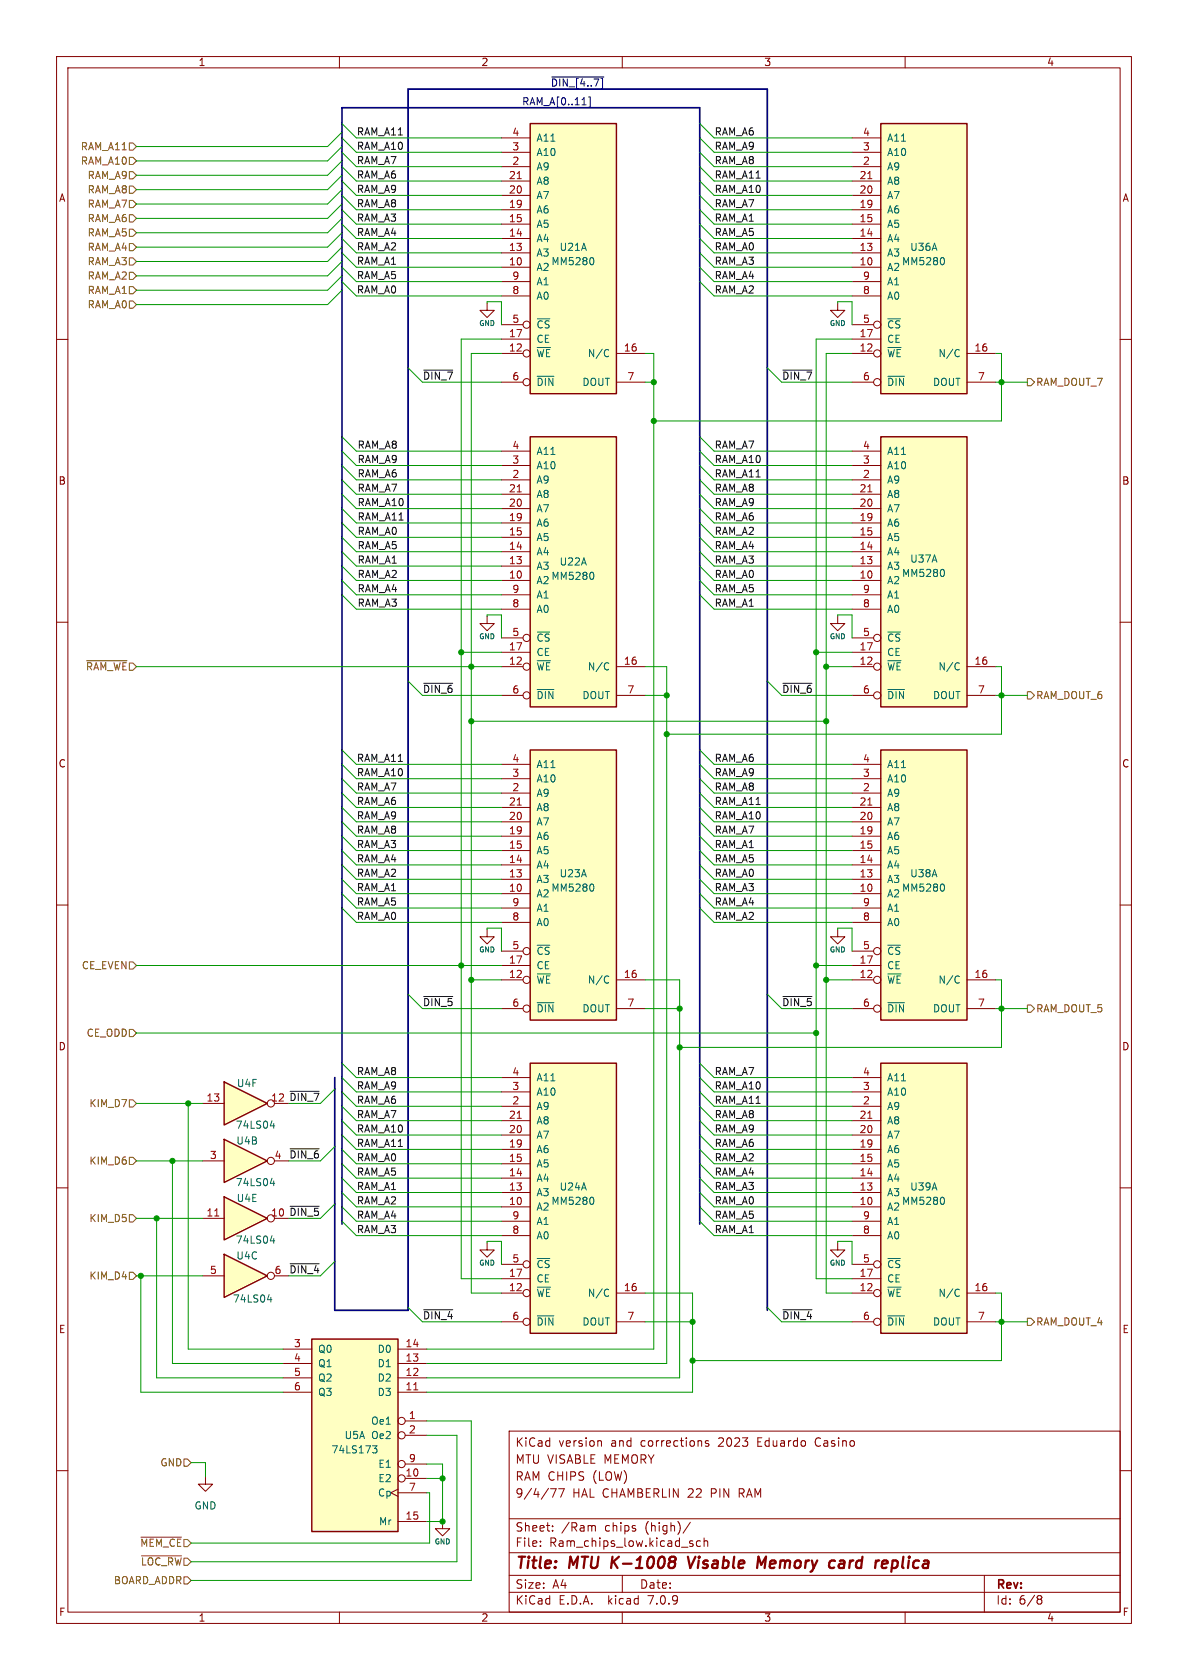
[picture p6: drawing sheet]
<svg xmlns="http://www.w3.org/2000/svg" width="210mm" height="297mm" viewBox="0 0 210 297" stroke-linecap="round" stroke-linejoin="round" font-family="sans-serif">
<g fill="none" stroke="#840000" stroke-width=".18">
<path d="M10 10h190v277h-190zM12 12h186v273h-186zM60 10v2M110 10v2M160 10v2M88.6 39.6h5.1M88.6 37.1h5.1M88.6 29.5h5.1M88.6 34.5h5.1M88.6 32h5.1M88.6 26.9h5.1M88.6 24.4h5.1"/>
<path d="M150.6 39.6h5.1M150.6 37.1h5.1M150.6 29.5h5.1M150.6 34.5h5.1M150.6 32h5.1M150.6 26.9h5.1M150.6 24.4h5.1M10 60h2M86.1 53.6v1.3h1.3l-1.3 1.2-1.3-1.2h1.3M88.6 47.2h5.1M88.6 44.7h5.1M88.6 42.2h5.1"/>
<path d="M88.6 59.9h5.1M88.6 57.4h3.9M88.6 52.3h5.1M88.6 49.8h5.1M148.1 53.6v1.3h1.3l-1.3 1.2-1.3-1.2h1.3M150.6 47.2h5.1M150.6 44.7h5.1M150.6 42.2h5.1M150.6 59.9h5.1M150.6 57.4h3.8M150.6 52.3h5.1M150.6 49.8h5.1"/>
<path d="M198 60h2M88.6 79.8h5.1M88.6 62.5h3.9M88.6 67.6h3.9M109 62.5h5M109 67.6h5M150.6 79.8h5.1M150.6 62.5h3.8M150.6 67.6h3.8M170.9 62.5h5.1M170.9 67.6h5.1M88.6 97.5h5.1"/>
<path d="M88.6 95h5.1M88.6 92.5h5.1M88.6 84.8h5.1M88.6 89.9h5.1M88.6 87.4h5.1M88.6 82.3h5.1M150.6 97.5h5.1M150.6 95h5.1M150.6 92.5h5.1M150.6 84.8h5.1M150.6 89.9h5.1M150.6 87.4h5.1"/>
<path d="M150.6 82.3h5.1M10 110h2M88.6 102.6h5.1M88.6 117.9h3.9M88.6 100.1h5.1M88.6 115.3h5.1M88.6 112.8h3.9M88.6 107.7h5.1M88.6 105.2h5.1M109 117.9h5M150.6 102.6h5.1M150.6 117.9h3.8"/>
<path d="M150.6 100.1h5.1M150.6 115.3h5.1M150.6 112.8h3.8M150.6 107.7h5.1M150.6 105.2h5.1M170.9 117.9h5.1M198 110h2M88.6 137.7h5.1M88.6 135.1h5.1M88.6 122.9h3.9M109 122.9h5M150.6 137.7h5.1"/>
<path d="M150.6 135.1h5.1M150.6 122.9h3.8M170.9 122.9h5.1M10 160h2M88.6 158h5.1M88.6 155.4h5.1M88.6 152.9h5.1M88.6 150.4h5.1M88.6 147.8h5.1M88.6 140.2h5.1M88.6 145.3h5.1M88.6 142.7h5.1"/>
<path d="M150.6 158h5.1M150.6 155.4h5.1M150.6 152.9h5.1M150.6 150.4h5.1M150.6 147.8h5.1M150.6 140.2h5.1M150.6 145.3h5.1M150.6 142.7h5.1M198 160h2M88.6 173.2h3.9M88.6 170.7h5.1M88.6 168.1h3.9"/>
<path d="M88.6 178.3h3.9M88.6 163.1h5.1M88.6 160.5h5.1M109 173.2h5M109 178.3h5M150.6 173.2h3.8M150.6 170.7h5.1M150.6 168.1h3.8M150.6 178.3h3.8M150.6 163.1h5.1M150.6 160.5h5.1M170.9 173.2h5.1"/>
<path d="M170.9 178.3h5.1M10 210h2M198 210h2M10 260h2M90 253h108v32h-108zM105.9 254.7l.4 .1v.1v.8M125.2 254.8l-.3-.1-.2 .2 .1 .2 .4 .2v.3h-.5M198 260h2M90 278.5h108M90 274.5h108M90 268.5h108M95.5 273.2v.2"/>
<path d="M95.5 272.5v.1M97.3 263.2h1l-.6 1.5M97.7 270.5v.2M97.7 269.8v.1M98.8 263.2h1l-.7 1.5M104.8 269.7l.4 .1v.1v.8M110 278.5v3M122 269.1l-1.2 1.9M122.1 272.9l.4 .1v.2l-.2 .2h-.3M122.1 272.4l.4 .1M123.8 272.5l-.4-.1-.3 .3v.4l.2 .2h.5M124.5 272.5l.2-.1 .3 .1 .1 .9"/>
<path d="M124.5 271.9v1.5M174 278.5v6.5M60 285v2M90 281.5h108M110 285v2M160 285v2M183.6 282.1h.3l.3 .3-.3 .3M183.6 282.7h.3M183.9 282.7l.2 .2 .1 .4-.3 .3h-.3"/>
<circle cx="93.1" cy="57.4" r=".63"/>
<circle cx="155.1" cy="57.4" r=".63"/>
<circle cx="93.1" cy="67.6" r=".63"/>
<circle cx="93.1" cy="62.5" r=".63"/>
<circle cx="155.1" cy="62.5" r=".63"/>
<circle cx="155.1" cy="67.6" r=".63"/>
<circle cx="93.1" cy="117.9" r=".63"/>
<circle cx="93.1" cy="112.8" r=".63"/>
<circle cx="155.1" cy="112.8" r=".63"/>
<circle cx="155.1" cy="117.9" r=".63"/>
<circle cx="93.1" cy="122.9" r=".63"/>
<circle cx="155.1" cy="122.9" r=".63"/>
<circle cx="93.1" cy="168.1" r=".63"/>
<circle cx="93.1" cy="173.2" r=".63"/>
<circle cx="93.1" cy="178.3" r=".63"/>
<circle cx="155.1" cy="168.1" r=".63"/>
<circle cx="155.1" cy="178.3" r=".63"/>
<circle cx="155.1" cy="173.2" r=".63"/>
</g>
<path d="M108.3 275.2l-.3 2M109.4 275.2l-1.3 1.1M119.1 275.2l.3 .2a.44 .44 0 0 1-.4 .7l.3 .2a.67 .67 0 0 1-.2 .8M121.6 275.2l.4 2 .9-2M134.1 275.2l.5 1.4 .8-1.4-.2 2M148.5 276l.2-.1 .5 .1M149.3 276.3l-.7 .1a.4 .4 0 0 0-.3 .4 .4 .4 0 0 0 .2 .4l.7-.1M157.7 277.1l.5 .1M157.8 275.9l-.2 2M158 275.9l-.2 .1" fill="none" stroke="#840000" stroke-width=".4"/>
<g fill="#ffffc2" stroke="#ffffc2" stroke-width=".18">
<path d="M93.7 132.6h15.3v47.7h-15.3z"/>
<path d="M93.7 77.2h15.3v47.8h-15.3z"/>
<path d="M155.7 21.8h15.2v47.8h-15.2z"/>
<path d="M155.7 77.2h15.2v47.8h-15.2z"/>
<path d="M155.7 132.6h15.2v47.7h-15.2z"/>
<path d="M93.7 21.8h15.3v47.8h-15.3z"/>
</g>
<path d="M93.7 21.8h15.3v47.8h-15.3zM155.7 21.8h15.2v47.8h-15.2zM93.7 77.2h15.3v47.8h-15.3zM155.7 77.2h15.2v47.8h-15.2zM93.7 132.6h15.3v47.7h-15.3zM155.7 132.6h15.2v47.7h-15.2z" fill="none" stroke="#840000" stroke-width=".25"/>
<g fill="none" stroke="#006464" stroke-width=".18">
<path d="M104.8 45.6l.2 .4-.2 .7M166.8 45.6l.2 .4-.2 .7M95 66.5h2.9M107.4 61.8l.2 .1M107.6 62.9l-.2 .2M156.9 66.5h3M169.3 61.8l.3 .1M169.6 62.9l-.3 .2M104.8 101.2l.2 .4-.2 .8M107.4 117.2l.2 .1M107.6 118.3l-.2 .1M166.8 100.7l.2 .4-.2 .8"/>
<path d="M169.3 117.2l.3 .1M169.6 118.3l-.3 .1M95 121.9h2.9M156.9 121.9h3M104.8 156.3l.2 .5-.2 .7M166.8 156.3l.2 .5-.2 .7M95 177.3h2.9M107.4 172.5l.2 .2M107.6 173.7l-.2 .1M156.9 177.3h3M169.3 172.5l.3 .2M169.6 173.7l-.3 .1"/>
</g>
<path d="M91.4 31.6h.8M153.4 31.6h.7M91.4 87h.8M153.4 87h.7M91.4 142.3h.8M153.4 142.3h.7" fill="none" stroke="#a90000" stroke-width=".18"/>
<path d="M39.6 221.7l7.6 3.9-7.6 3.8z" fill="#ffffc2"/>
<path d="M39.6 221.7l7.6 3.9-7.6 3.8z" fill="none" stroke="#840000" stroke-width=".25"/>
<g fill="none" stroke="#840000" stroke-width=".18">
<path d="M86.1 109v1.2h1.3l-1.3 1.3-1.3-1.3h1.3M86.1 164.3v1.3h1.3l-1.3 1.3-1.3-1.3h1.3M35.8 225.6h3.8M48.5 225.6h2.6"/>
<circle cx="47.9" cy="225.6" r=".63"/>
</g>
<path d="M47.3 229.8h.8M47.9 229.3v.9" fill="none" stroke="#006464" stroke-width=".18"/>
<path d="M39.6 211.6l7.6 3.8-7.6 3.8z" fill="#ffffc2"/>
<path d="M39.6 211.6l7.6 3.8-7.6 3.8z" fill="none" stroke="#840000" stroke-width=".25"/>
<g fill="none" stroke="#840000" stroke-width=".18">
<path d="M35.8 215.4h3.8M48.5 215.4h2.6"/>
<circle cx="47.9" cy="215.4" r=".63"/>
</g>
<path d="M38 215h.7" fill="none" stroke="#a90000" stroke-width=".18"/>
<path d="M47.8 219.4h.8M48.4 218.9v.9" fill="none" stroke="#006464" stroke-width=".18"/>
<path d="M39.6 191.3l7.6 3.8-7.6 3.8z" fill="#ffffc2"/>
<path d="M39.6 191.3l7.6 3.8-7.6 3.8zM93.7 188h15.3v47.7h-15.3zM155.7 188h15.2v47.7h-15.2zM55.1 236.7h15.3v34.1h-15.3z" fill="none" stroke="#840000" stroke-width=".25"/>
<g fill="none" stroke="#840000" stroke-width=".18">
<path d="M148.1 109v1.2h1.3l-1.3 1.3-1.3-1.3h1.3M148.1 164.3v1.3h1.3l-1.3 1.3-1.3-1.3h1.3M35.8 195.1h3.8M48.5 195.1h2.6M88.6 195.6h5.1M88.6 198.1h5.1M88.6 193h5.1M88.6 190.5h5.1M150.6 195.6h5.1M150.6 198.1h5.1M150.6 193h5.1M150.6 190.5h5.1"/>
<path d="M86.1 219.7v1.3h1.3l-1.3 1.2-1.3-1.2h1.3M88.6 213.4h5.1M88.6 210.8h5.1M88.6 208.3h5.1M88.6 205.7h5.1M88.6 203.2h5.1M88.6 200.7h5.1M88.6 218.4h5.1M88.6 215.9h5.1M148.1 219.7v1.3h1.3l-1.3 1.2-1.3-1.2h1.3M150.6 213.4h5.1M150.6 210.8h5.1"/>
<path d="M150.6 208.3h5.1M150.6 205.7h5.1M150.6 203.2h5.1M150.6 200.7h5.1M150.6 218.4h5.1M150.6 215.9h5.1M50 238.5h5.1M70.4 238.5h5M88.6 228.6h3.9M88.6 226.1h5.1M88.6 223.5h3.9M88.6 233.7h3.9"/>
<path d="M109 228.6h5M109 233.7h5M150.6 228.6h3.8M150.6 226.1h5.1M150.6 223.5h3.8M150.6 233.7h3.8M170.9 228.6h5.1M170.9 233.7h5.1M50 246.1h5.1M50 243.6h5.1M50 241h5.1M70.4 246.1h5"/>
<path d="M70.4 243.6h5M70.4 241h5M71.6 251.2h3.8M71.6 253.7h3.8M71.6 258.8h3.8M36.3 261.1v1.3h-1.2l1.2 1.3 1.3-1.3h-1.3M70.4 263.3l-1.3 .6 1.3 .6M70.4 269h5M70.4 263.9h5M71.6 261.4h3.8M78.2 269v1.3h1.3l-1.3 1.2-1.2-1.2h1.2"/>
<circle cx="47.9" cy="195.1" r=".63"/>
<circle cx="93.1" cy="223.5" r=".63"/>
<circle cx="93.1" cy="228.6" r=".63"/>
<circle cx="93.1" cy="233.7" r=".63"/>
<circle cx="155.1" cy="228.6" r=".63"/>
<circle cx="155.1" cy="223.5" r=".63"/>
<circle cx="155.1" cy="233.7" r=".63"/>
<circle cx="71" cy="258.8" r=".63"/>
<circle cx="71" cy="253.7" r=".63"/>
<circle cx="71" cy="251.2" r=".63"/>
<circle cx="71" cy="261.4" r=".63"/>
</g>
<path d="M47.8 199h.8M48.4 198.6v.9M104.8 211.7l.2 .4-.2 .8M166.8 211.7l.2 .4-.2 .8M95 232.6h2.9M107.4 227.9l.2 .1M107.6 229.1l-.2 .1M156.9 232.6h3M169.3 227.9l.3 .1M169.6 229.1l-.3 .1M65.9 255.6h.7l-.4 .5 .4 .1v.4l-.2 .3h-.4" fill="none" stroke="#006464" stroke-width=".18"/>
<g fill="#ffffc2" stroke="#ffffc2" stroke-width=".18">
<path d="M55.1 236.7h15.3v34.1h-15.3z"/>
<path d="M155.7 188h15.2v47.7h-15.2z"/>
<path d="M93.7 188h15.3v47.7h-15.3z"/>
</g>
<path d="M91.4 197.7h.8M153.4 197.7h.7M73.1 245.7h.8" fill="none" stroke="#a90000" stroke-width=".18"/>
<path d="M39.6 201.4l7.6 3.8-7.6 3.8z" fill="#ffffc2"/>
<path d="M39.6 201.4l7.6 3.8-7.6 3.8z" fill="none" stroke="#840000" stroke-width=".25"/>
<g fill="none" stroke="#840000" stroke-width=".18">
<path d="M35.8 205.2h3.8M48.5 205.2h2.6"/>
<circle cx="47.9" cy="205.2" r=".63"/>
</g>
<path d="M47.8 209.2h.8M48.4 208.8v.8" fill="none" stroke="#006464" stroke-width=".18"/>
<g fill="none" stroke="#725600" stroke-width=".18">
<path d="M22.9 32.9h.6l.6 .6-.6 .7h-.6zM22.9 35.4h.6l.6 .7-.6 .6h-.6zM22.9 27.8h.6l.6 .6-.6 .7h-.6zM22.9 30.4h.6l.6 .6-.6 .6h-.6zM22.9 25.3h.6l.6 .6-.6 .6h-.6zM22.9 38h.6l.6 .6-.6 .6h-.6zM22.9 43.1h.6l.6 .6-.6 .6h-.6zM22.9 40.5h.6l.6 .6-.6 .7h-.6zM22.9 48.1h.6l.6 .7-.6 .6h-.6zM22.9 53.2h.6l.6 .6-.6 .7h-.6zM22.9 50.7h.6l.6 .6-.6 .6h-.6zM22.9 45.6h.6l.6 .6-.6 .7h-.6z"/>
<path d="M181.6 66.9h.6l.7 .7-.7 .6h-.6zM15.3 116.8h7.1M181.6 122.3h.6l.7 .6-.7 .7h-.6zM22.9 170.1h.6l.6 .6-.6 .6h-.6zM181.6 177.7h.6l.7 .6-.7 .6h-.6zM22.9 194.4h.6l.6 .7-.6 .6h-.6zM22.9 182h.6l.6 .6-.6 .7h-.6zM22.9 204.6h.6l.6 .6-.6 .7h-.6zM22.9 214.8h.6l.6 .6-.6 .6h-.6zM22.9 224.9h.6l.6 .7-.6 .6h-.6zM181.6 233h.6l.7 .7-.7 .6h-.6zM32.5 257.9h.6l.7 .7-.7 .6h-.6z"/>
<path d="M24.9 271.8h7.2M25 275.1h7.1M32.5 278.8h.6l.7 .6-.7 .6h-.6z"/>
</g>
<path d="M74.9 65.4h5.1M138.4 65.4h5.1M74.9 120.8h5.1M138.4 120.8h5.1M74.9 176.2h5.1M138.4 176.2h5.1M51.3 192.9h5.1M51.3 213.3h5.1M51.3 203.1h5.1M51.3 223.4h5.1M74.9 231.5h5.1M138.4 231.5h5.1" fill="none" stroke="#0f0f0f" stroke-width=".18"/>
<path d="M97.5 13.6h9.3M104 17.1h.3v1.9h-.3" fill="none" stroke="#000084" stroke-width=".18"/>
<path d="M59.2 190.5v41.1h12.9v-215.9h63.5v215.9M60.5 216.4v-197.3h63.2v197.3" fill="none" stroke="#000084" stroke-width=".3"/>
<g fill="none" stroke="#009600" stroke-width=".18">
<path d="M60.5 31l-2.6 2.5h-33.8M60.5 33.5l-2.6 2.6h-33.8M60.5 36.1l-2.6 2.5h-33.8M60.5 38.6l-2.6 2.5h-33.8M60.5 28.4l-2.6 2.6h-33.8M60.5 25.9l-2.6 2.5h-33.8M60.5 23.4l-2.6 2.5h-33.8M60.5 34.5l2.5 2.6h25.6M60.5 39.6l2.5 2.6h25.6M60.5 37.1l2.5 2.5h25.6M60.5 21.8l2.5 2.6h25.6M60.5 29.5l2.5 2.5h25.6"/>
<path d="M60.5 26.9l2.5 2.6h25.6M60.5 24.4l2.5 2.5h25.6M60.5 32l2.5 2.5h25.6M123.7 34.5l2.5 2.6h24.4M123.7 39.6l2.5 2.6h24.4M123.7 37.1l2.5 2.5h24.4M123.7 21.8l2.5 2.6h24.4M123.7 29.5l2.5 2.5h24.4M123.7 26.9l2.5 2.6h24.4M123.7 24.4l2.5 2.5h24.4M123.7 32l2.5 2.5h24.4M60.5 42.2l2.5 2.5h25.6"/>
<path d="M60.5 44.7l2.5 2.5h25.6M60.5 49.8l2.5 2.5h25.6M60.5 47.2l2.5 2.6h25.6M60.5 43.7l-2.6 2.5h-33.8M60.5 51.3l-2.6 2.5h-33.8M60.5 48.8l-2.6 2.5h-33.8M60.5 46.2l-2.6 2.6h-33.8M60.5 41.1l-2.6 2.6h-33.8M86.1 53.6v-.3h2.5v4.1M88.6 59.9h-7.1v166.2h7.1M123.7 42.2l2.5 2.5h24.4M123.7 44.7l2.5 2.5h24.4"/>
<path d="M123.7 49.8l2.5 2.5h24.4M123.7 47.2l2.5 2.6h24.4M148.1 53.6v-.3h2.5v4.1M150.6 59.9h-6.3v166.2h6.3M60.5 79.8l2.5 2.5h25.6M60.5 77.2l2.5 2.6h25.6M72.1 65l2.6 2.6h13.9M88.6 62.5h-5.3v166.1h5.3M114 67.6h1.6M114 62.5h1.6v176h-40.2M123.7 79.8l2.5 2.5h24.4M123.7 77.2l2.5 2.6h24.4"/>
<path d="M135.6 65l2.6 2.6h12.4M150.6 62.5h-4.6v166.1h4.6M176 67.6h5.6M176 62.5h1v11.9h-61.4M60.5 87.4l2.5 2.5h25.6M60.5 84.8l2.5 2.6h25.6M60.5 92.5l2.5 2.5h25.6M60.5 89.9l2.5 2.6h25.6M60.5 82.3l2.5 2.5h25.6M60.5 95l2.5 2.5h25.6M60.5 97.5l2.5 2.6h25.6M123.7 87.4l2.5 2.5h24.4"/>
<path d="M123.7 84.8l2.5 2.6h24.4M123.7 92.5l2.5 2.5h24.4M123.7 89.9l2.5 2.6h24.4M123.7 82.3l2.5 2.5h24.4M123.7 95l2.5 2.5h24.4M123.7 97.5l2.5 2.6h24.4M24.1 117.9h64.5M60.5 100.1l2.5 2.5h25.6M60.5 102.6l2.5 2.6h25.6M60.5 105.2l2.5 2.5h25.6M81.5 115.3h7.1M86.1 109v-.3h2.5v4.1"/>
<path d="M114 117.9h3.9v123.1h-42.5M123.7 100.1l2.5 2.5h24.4M123.7 102.6l2.5 2.6h24.4M123.7 105.2l2.5 2.5h24.4M144.3 115.3h6.3M146 117.9h4.6M148.1 109v-.3h2.5v4.1M176 117.9h1v11.9h-59.1M60.5 137.7l2.5 2.5h25.6M60.5 132.6l2.5 2.5h25.6M60.5 135.1l2.5 2.6h25.6M72.1 120.4l2.6 2.5h13.9"/>
<path d="M83.3 127.5h62.7M114 122.9h3.9M123.7 137.7l2.5 2.5h24.4M123.7 132.6l2.5 2.5h24.4M123.7 135.1l2.5 2.6h24.4M135.6 120.4l2.6 2.5h12.4M176 122.9h5.6M60.5 140.2l2.5 2.5h25.6M60.5 145.3l2.5 2.5h25.6M60.5 147.8l2.5 2.6h25.6M60.5 152.9l2.5 2.5h25.6M60.5 158l2.5 2.5h25.6"/>
<path d="M60.5 150.4l2.5 2.5h25.6M60.5 155.4l2.5 2.6h25.6M60.5 142.7l2.5 2.6h25.6M123.7 140.2l2.5 2.5h24.4M123.7 145.3l2.5 2.5h24.4M123.7 147.8l2.5 2.6h24.4M123.7 152.9l2.5 2.5h24.4M123.7 158l2.5 2.5h24.4M123.7 150.4l2.5 2.5h24.4M123.7 155.4l2.5 2.6h24.4M123.7 142.7l2.5 2.6h24.4M24.1 170.7h64.5"/>
<path d="M60.5 160.5l2.5 2.6h25.6M72.1 175.8l2.6 2.5h13.9M83.3 173.2h5.3M86.1 164.3v-.2h2.5v4M114 173.2h6.1v70.4h-44.7M114 178.3h6.1M123.7 160.5l2.5 2.6h24.4M135.6 175.8l2.6 2.5h12.4M144.3 170.7h6.3M146 173.2h4.6M148.1 164.3v-.2h2.5v4M176 173.2h1v12h-56.9"/>
<path d="M176 178.3h5.6M24.1 195.1h11.7M24.1 182.6h120.2M33.3 195.1v43.4h16.7M59.2 192.5l-2.6 2.6h-5.5M60.5 190.5l2.5 2.5h25.6M60.5 188l2.5 2.5h25.6M60.5 198.1l2.5 2.6h25.6M60.5 193l2.5 2.6h25.6M60.5 195.6l2.5 2.5h25.6M123.7 190.5l2.5 2.5h24.4M123.7 188l2.5 2.5h24.4"/>
<path d="M123.7 198.1l2.5 2.6h24.4M123.7 193l2.5 2.6h24.4M123.7 195.6l2.5 2.5h24.4M24.1 215.4h11.7M24.1 205.2h11.7M27.7 215.4v28.2h22.3M30.5 205.2v35.8h19.5M59.2 212.9l-2.6 2.5h-5.5M59.2 202.7l-2.6 2.5h-5.5M60.5 200.7l2.5 2.5h25.6M60.5 210.8l2.5 2.6h25.6M60.5 203.2l2.5 2.5h25.6"/>
<path d="M60.5 208.3l2.5 2.5h25.6M60.5 213.4l2.5 2.5h25.6M60.5 205.7l2.5 2.6h25.6M60.5 215.9l2.5 2.5h25.6M86.1 219.7v-.2h2.5v4M123.7 200.7l2.5 2.5h24.4M123.7 210.8l2.5 2.6h24.4M123.7 203.2l2.5 2.5h24.4M123.7 208.3l2.5 2.5h24.4M123.7 213.4l2.5 2.5h24.4M123.7 205.7l2.5 2.6h24.4M123.7 215.9l2.5 2.5h24.4"/>
<path d="M148.1 219.7v-.2h2.5v4M24.1 225.6h11.7M24.9 225.6v20.5h25.1M59.2 223l-2.6 2.6h-5.5M72.1 231.1l2.6 2.6h13.9M114 233.7h8.4M114 228.6h8.4v17.5h-47M135.6 231.1l2.6 2.6h12.4M176 228.6h1v11.9h-54.6M176 233.7h5.6M33.8 258.6h2.5v2.5M75.4 251.2h7.9v28.2h-49.5"/>
<path d="M75.4 258.8h2.8v10.2h-2.8M75.4 253.7h5.4v22.4h-47M75.4 263.9h.5v8.9h-42.1M75.4 261.4h2.8"/>
</g>
<g fill="#009600" stroke="#009600" stroke-width=".18">
<circle cx="78.2" cy="261.4" r=".46"/>
<circle cx="78.2" cy="269" r=".46"/>
<circle cx="27.7" cy="215.4" r=".46"/>
<circle cx="81.5" cy="170.7" r=".46"/>
<circle cx="83.3" cy="173.2" r=".46"/>
<circle cx="30.5" cy="205.2" r=".46"/>
<circle cx="33.3" cy="195.1" r=".46"/>
<circle cx="24.9" cy="225.6" r=".46"/>
<circle cx="122.4" cy="240.5" r=".46"/>
<circle cx="122.4" cy="233.7" r=".46"/>
<circle cx="177" cy="122.9" r=".46"/>
<circle cx="177" cy="67.6" r=".46"/>
<circle cx="81.5" cy="115.3" r=".46"/>
<circle cx="146" cy="127.5" r=".46"/>
<circle cx="117.9" cy="122.9" r=".46"/>
<circle cx="146" cy="117.9" r=".46"/>
<circle cx="144.3" cy="115.3" r=".46"/>
<circle cx="117.9" cy="129.8" r=".46"/>
<circle cx="177" cy="233.7" r=".46"/>
<circle cx="83.3" cy="127.5" r=".46"/>
<circle cx="83.3" cy="117.9" r=".46"/>
<circle cx="120.1" cy="178.3" r=".46"/>
<circle cx="120.1" cy="185.2" r=".46"/>
<circle cx="144.3" cy="182.6" r=".46"/>
<circle cx="146" cy="173.2" r=".46"/>
<circle cx="144.3" cy="170.7" r=".46"/>
<circle cx="177" cy="178.3" r=".46"/>
<circle cx="115.6" cy="67.6" r=".46"/>
<circle cx="115.6" cy="74.4" r=".46"/>
</g>
<g font-size="2.8" fill="#840000">
<text x="91" y="277.9">Title:</text>
<text x="100.7" y="277.9">MTU</text>
<text x="108.9" y="277.9">K-1008</text>
<text x="123.3" y="277.9">Visable</text>
<text x="136.3" y="277.9">Memory</text>
<text x="149.9" y="277.9">card</text>
<text x="158.8" y="277.9">replica</text>
</g>
<g font-size="2.1" fill="#840000">
<text x="91" y="256">KiCad</text>
<text x="98.7" y="256">version</text>
<text x="108" y="256">and</text>
<text x="113.4" y="256">corrections</text>
<text x="127.3" y="256">2023</text>
<text x="134.3" y="256">Eduardo</text>
<text x="144.7" y="256">Casino</text>
<text x="91" y="262">RAM CHIPS</text>
<text x="91" y="259">MTU VISABLE MEMORY</text>
<text x="104.8" y="262">(LOW)</text>
<text x="91" y="265">9/4/77</text>
<text x="101.2" y="265">HAL CHAMBERLIN</text>
<text x="121.8" y="265">22</text>
<text x="125.9" y="265">PIN</text>
<text x="131" y="265">RAM</text>
<text x="91" y="273.7">File:</text>
<text x="91" y="271">Sheet:</text>
<text x="97.1" y="273.7">Ram_chips_low.kicad_sch</text>
<text x="99.2" y="271">/Ram</text>
<text x="107" y="271">chips</text>
<text x="114.2" y="271">(high)/</text>
<text x="91" y="281.1">Size:</text>
<text x="97.7" y="281.1">A4</text>
<text x="113" y="281.1">Date:</text>
<text x="176" y="281.3">Rev:</text>
<text x="91" y="283.9">KiCad</text>
<text x="98.7" y="283.9">E.D.A.</text>
<text x="107.6" y="283.9">kicad</text>
<text x="114.9" y="283.9">7.0.9</text>
<text x="176" y="283.9">Id:</text>
<text x="180.1" y="283.9">6/8</text>
</g>
<g font-size="1.8" fill="#840000">
<text x="35" y="11.9">1</text>
<text x="85" y="11.9">2</text>
<text x="135" y="11.9">3</text>
<text x="185" y="11.9">4</text>
<text x="10.3" y="35.9">A</text>
<text x="198.4" y="35.9">A</text>
<text x="10.3" y="85.9">B</text>
<text x="198.3" y="85.9">B</text>
<text x="10.3" y="135.9">C</text>
<text x="198.3" y="135.9">C</text>
<text x="10.3" y="185.9">D</text>
<text x="198.3" y="185.9">D</text>
<text x="10.3" y="235.9">E</text>
<text x="198.3" y="235.9">E</text>
<text x="10.3" y="285.9">F</text>
<text x="35" y="286.9">1</text>
<text x="85" y="286.9">2</text>
<text x="135" y="286.9">3</text>
<text x="185" y="286.9">4</text>
<text x="198.4" y="285.9">F</text>
</g>
<g font-size="1.8" fill="#000084">
<text x="97.3" y="15.4">~{DIN_[4..7]}</text>
<text x="92.2" y="18.7">RAM_A[0..11]</text>
</g>
<g font-size="1.8" fill="#725600">
<text x="14.2" y="29.3">RAM_A10</text>
<text x="14.2" y="26.8">RAM_A11</text>
<text x="15.4" y="34.4">RAM_A8</text>
<text x="15.4" y="31.9">RAM_A9</text>
<text x="15.4" y="36.9">RAM_A7</text>
<text x="15.4" y="39.5">RAM_A6</text>
<text x="15.4" y="44.6">RAM_A4</text>
<text x="15.4" y="42">RAM_A5</text>
<text x="15.4" y="47.1">RAM_A3</text>
<text x="15.4" y="49.6">RAM_A2</text>
<text x="15.4" y="52.2">RAM_A1</text>
<text x="15.4" y="54.7">RAM_A0</text>
<text x="183.1" y="68.4">RAM_DOUT_7</text>
<text x="15.1" y="118.7">~{RAM_WE}</text>
<text x="183.1" y="123.8">RAM_DOUT_6</text>
<text x="14.4" y="171.6">CE_EVEN</text>
<text x="183.1" y="179.2">RAM_DOUT_5</text>
<text x="15.2" y="183.5">CE_ODD</text>
<text x="15.7" y="195.9">KIM_D7</text>
<text x="15.7" y="206.1">KIM_D6</text>
<text x="15.7" y="216.3">KIM_D5</text>
<text x="15.7" y="226.4">KIM_D4</text>
<text x="183.1" y="234.5">RAM_DOUT_4</text>
<text x="28.2" y="259.4">GND</text>
<text x="24.7" y="273.7">~{MEM_CE}</text>
<text x="20" y="280.3">BOARD_ADDR</text>
<text x="24.8" y="277">~{LOC_RW}</text>
</g>
<g font-size="1.8" fill="#0f0f0f">
<text x="63" y="26.6">RAM_A10</text>
<text x="63" y="24">RAM_A11</text>
<text x="63" y="29.1">RAM_A7</text>
<text x="126.2" y="29.1">RAM_A8</text>
<text x="126.2" y="26.6">RAM_A9</text>
<text x="126.2" y="24">RAM_A6</text>
<text x="63" y="31.7">RAM_A6</text>
<text x="63" y="34.2">RAM_A9</text>
<text x="126.2" y="31.7">RAM_A11</text>
<text x="126.2" y="34.2">RAM_A10</text>
<text x="63" y="36.7">RAM_A8</text>
<text x="63" y="39.3">RAM_A3</text>
<text x="63" y="41.8">RAM_A4</text>
<text x="126.2" y="36.7">RAM_A7</text>
<text x="126.2" y="41.8">RAM_A5</text>
<text x="126.2" y="39.3">RAM_A1</text>
<text x="63" y="44.4">RAM_A2</text>
<text x="63" y="46.9">RAM_A1</text>
<text x="126.2" y="46.9">RAM_A3</text>
<text x="126.2" y="44.4">RAM_A0</text>
<text x="63" y="49.4">RAM_A5</text>
<text x="63" y="52">RAM_A0</text>
<text x="126.2" y="52">RAM_A2</text>
<text x="126.2" y="49.4">RAM_A4</text>
<text x="74.7" y="67.2">~{DIN_7}</text>
<text x="138.2" y="67.2">~{DIN_7}</text>
<text x="63.1" y="79.4">RAM_A8</text>
<text x="63.1" y="81.9">RAM_A9</text>
<text x="126.2" y="81.9">RAM_A10</text>
<text x="126.2" y="79.4">RAM_A7</text>
<text x="63.1" y="89.6">RAM_A10</text>
<text x="63.1" y="87">RAM_A7</text>
<text x="63.1" y="84.5">RAM_A6</text>
<text x="126.2" y="87">RAM_A8</text>
<text x="126.2" y="89.6">RAM_A9</text>
<text x="126.2" y="84.5">RAM_A11</text>
<text x="63.1" y="94.6">RAM_A0</text>
<text x="63.1" y="92.1">RAM_A11</text>
<text x="126.2" y="92.1">RAM_A6</text>
<text x="126.2" y="94.6">RAM_A2</text>
<text x="63.1" y="97.2">RAM_A5</text>
<text x="63.1" y="99.7">RAM_A1</text>
<text x="126.2" y="97.2">RAM_A4</text>
<text x="126.2" y="99.7">RAM_A3</text>
<text x="63.1" y="104.8">RAM_A4</text>
<text x="63.1" y="102.3">RAM_A2</text>
<text x="63.1" y="107.3">RAM_A3</text>
<text x="126.2" y="107.3">RAM_A1</text>
<text x="126.2" y="104.8">RAM_A5</text>
<text x="126.2" y="102.3">RAM_A0</text>
<text x="74.7" y="122.6">~{DIN_6}</text>
<text x="138.2" y="122.6">~{DIN_6}</text>
<text x="63" y="134.8">RAM_A11</text>
<text x="63" y="137.3">RAM_A10</text>
<text x="126.2" y="134.8">RAM_A6</text>
<text x="126.2" y="137.3">RAM_A9</text>
<text x="63" y="142.4">RAM_A6</text>
<text x="63" y="139.9">RAM_A7</text>
<text x="126.2" y="142.4">RAM_A11</text>
<text x="126.2" y="139.9">RAM_A8</text>
<text x="63" y="147.5">RAM_A8</text>
<text x="63" y="144.9">RAM_A9</text>
<text x="126.2" y="144.9">RAM_A10</text>
<text x="126.2" y="147.5">RAM_A7</text>
<text x="63" y="155.1">RAM_A2</text>
<text x="63" y="152.6">RAM_A4</text>
<text x="63" y="150">RAM_A3</text>
<text x="126.2" y="152.6">RAM_A5</text>
<text x="126.2" y="155.1">RAM_A0</text>
<text x="126.2" y="150">RAM_A1</text>
<text x="63" y="160.2">RAM_A5</text>
<text x="63" y="157.6">RAM_A1</text>
<text x="126.2" y="157.6">RAM_A3</text>
<text x="126.2" y="160.2">RAM_A4</text>
<text x="63" y="162.7">RAM_A0</text>
<text x="126.2" y="162.7">RAM_A2</text>
<text x="74.7" y="178">~{DIN_5}</text>
<text x="138.2" y="178">~{DIN_5}</text>
<text x="63" y="190.2">RAM_A8</text>
<text x="126.2" y="190.2">RAM_A7</text>
<text x="51.1" y="194.7">~{DIN_7}</text>
<text x="63" y="195.2">RAM_A6</text>
<text x="63" y="197.8">RAM_A7</text>
<text x="63" y="192.7">RAM_A9</text>
<text x="126.2" y="195.2">RAM_A11</text>
<text x="126.2" y="192.7">RAM_A10</text>
<text x="126.2" y="197.8">RAM_A8</text>
<text x="63" y="202.9">RAM_A11</text>
<text x="63" y="200.3">RAM_A10</text>
<text x="126.2" y="200.3">RAM_A9</text>
<text x="126.2" y="202.9">RAM_A6</text>
<text x="51.1" y="204.9">~{DIN_6}</text>
<text x="63" y="205.4">RAM_A0</text>
<text x="63" y="207.9">RAM_A5</text>
<text x="126.2" y="205.4">RAM_A2</text>
<text x="126.2" y="207.9">RAM_A4</text>
<text x="51.1" y="215">~{DIN_5}</text>
<text x="63" y="210.5">RAM_A1</text>
<text x="63" y="215.6">RAM_A4</text>
<text x="63" y="213">RAM_A2</text>
<text x="126.2" y="215.6">RAM_A5</text>
<text x="126.2" y="210.5">RAM_A3</text>
<text x="126.2" y="213">RAM_A0</text>
<text x="63" y="218.1">RAM_A3</text>
<text x="126.2" y="218.1">RAM_A1</text>
<text x="51.1" y="225.2">~{DIN_4}</text>
<text x="74.7" y="233.3">~{DIN_4}</text>
<text x="138.2" y="233.3">~{DIN_4}</text>
</g>
<g font-size="1.8" fill="#a90000">
<text x="90.5" y="29.2">2</text>
<text x="90.5" y="26.7">3</text>
<text x="90.5" y="24.1">4</text>
<text x="152.5" y="29.2">2</text>
<text x="152.5" y="26.7">3</text>
<text x="152.5" y="24.1">4</text>
<text x="89.9" y="34.3">20</text>
<text x="89.9" y="31.8">21</text>
<text x="151.9" y="34.3">20</text>
<text x="151.9" y="31.8">21</text>
<text x="89.9" y="41.9">14</text>
<text x="89.9" y="39.4">15</text>
<text x="89.9" y="36.8">19</text>
<text x="151.9" y="41.9">14</text>
<text x="151.9" y="39.4">15</text>
<text x="151.9" y="36.8">19</text>
<text x="89.9" y="47">10</text>
<text x="89.9" y="44.4">13</text>
<text x="151.9" y="47">10</text>
<text x="151.9" y="44.4">13</text>
<text x="90.5" y="52.1">8</text>
<text x="90.5" y="49.5">9</text>
<text x="152.5" y="52.1">8</text>
<text x="152.5" y="49.5">9</text>
<text x="89.9" y="59.7">17</text>
<text x="90.5" y="57.2">5</text>
<text x="151.9" y="59.7">17</text>
<text x="152.5" y="57.2">5</text>
<text x="89.9" y="62.2">12</text>
<text x="110.2" y="62.2">16</text>
<text x="151.9" y="62.2">12</text>
<text x="172.2" y="62.2">16</text>
<text x="90.5" y="67.3">6</text>
<text x="110.8" y="67.3">7</text>
<text x="152.5" y="67.3">6</text>
<text x="172.8" y="67.3">7</text>
<text x="90.5" y="82">3</text>
<text x="90.5" y="79.5">4</text>
<text x="152.5" y="82">3</text>
<text x="152.5" y="79.5">4</text>
<text x="89.9" y="89.7">20</text>
<text x="89.9" y="87.1">21</text>
<text x="90.5" y="84.6">2</text>
<text x="151.9" y="89.7">20</text>
<text x="151.9" y="87.1">21</text>
<text x="152.5" y="84.6">2</text>
<text x="89.9" y="94.7">15</text>
<text x="89.9" y="92.2">19</text>
<text x="151.9" y="94.7">15</text>
<text x="151.9" y="92.2">19</text>
<text x="89.9" y="99.8">13</text>
<text x="89.9" y="97.3">14</text>
<text x="151.9" y="99.8">13</text>
<text x="151.9" y="97.3">14</text>
<text x="89.9" y="102.4">10</text>
<text x="90.5" y="107.4">8</text>
<text x="90.5" y="104.9">9</text>
<text x="151.9" y="102.4">10</text>
<text x="152.5" y="107.4">8</text>
<text x="152.5" y="104.9">9</text>
<text x="90.5" y="112.5">5</text>
<text x="152.5" y="112.5">5</text>
<text x="89.9" y="117.6">12</text>
<text x="89.9" y="115.1">17</text>
<text x="110.2" y="117.6">16</text>
<text x="151.9" y="117.6">12</text>
<text x="151.9" y="115.1">17</text>
<text x="172.2" y="117.6">16</text>
<text x="90.5" y="122.7">6</text>
<text x="110.8" y="122.7">7</text>
<text x="152.5" y="122.7">6</text>
<text x="172.8" y="122.7">7</text>
<text x="90.5" y="137.4">3</text>
<text x="90.5" y="134.9">4</text>
<text x="152.5" y="137.4">3</text>
<text x="152.5" y="134.9">4</text>
<text x="89.9" y="142.5">21</text>
<text x="90.5" y="140">2</text>
<text x="151.9" y="142.5">21</text>
<text x="152.5" y="140">2</text>
<text x="89.9" y="147.6">19</text>
<text x="89.9" y="145">20</text>
<text x="151.9" y="147.6">19</text>
<text x="151.9" y="145">20</text>
<text x="89.9" y="155.2">13</text>
<text x="89.9" y="152.7">14</text>
<text x="89.9" y="150.1">15</text>
<text x="151.9" y="155.2">13</text>
<text x="151.9" y="152.7">14</text>
<text x="151.9" y="150.1">15</text>
<text x="89.9" y="157.7">10</text>
<text x="90.5" y="160.3">9</text>
<text x="151.9" y="157.7">10</text>
<text x="152.5" y="160.3">9</text>
<text x="90.5" y="167.9">5</text>
<text x="90.5" y="162.8">8</text>
<text x="152.5" y="167.9">5</text>
<text x="152.5" y="162.8">8</text>
<text x="89.9" y="173">12</text>
<text x="89.9" y="170.4">17</text>
<text x="110.2" y="173">16</text>
<text x="151.9" y="173">12</text>
<text x="151.9" y="170.4">17</text>
<text x="172.2" y="173">16</text>
<text x="90.5" y="178.1">6</text>
<text x="110.8" y="178.1">7</text>
<text x="152.5" y="178.1">6</text>
<text x="172.8" y="178.1">7</text>
<text x="90.5" y="190.2">4</text>
<text x="152.5" y="190.2">4</text>
<text x="36.4" y="194.8">13</text>
<text x="47.8" y="194.8">12</text>
<text x="89.9" y="197.9">21</text>
<text x="90.5" y="195.3">2</text>
<text x="90.5" y="192.8">3</text>
<text x="151.9" y="197.9">21</text>
<text x="152.5" y="195.3">2</text>
<text x="152.5" y="192.8">3</text>
<text x="89.9" y="202.9">19</text>
<text x="89.9" y="200.4">20</text>
<text x="151.9" y="202.9">19</text>
<text x="151.9" y="200.4">20</text>
<text x="37" y="205">3</text>
<text x="48.4" y="205">4</text>
<text x="89.9" y="208">14</text>
<text x="89.9" y="205.5">15</text>
<text x="151.9" y="208">14</text>
<text x="151.9" y="205.5">15</text>
<text x="36.4" y="215.1">11</text>
<text x="47.8" y="215.1">10</text>
<text x="89.9" y="213.1">10</text>
<text x="89.9" y="210.6">13</text>
<text x="90.5" y="215.6">9</text>
<text x="151.9" y="213.1">10</text>
<text x="151.9" y="210.6">13</text>
<text x="152.5" y="215.6">9</text>
<text x="90.5" y="218.2">8</text>
<text x="152.5" y="218.2">8</text>
<text x="37" y="225.3">5</text>
<text x="48.4" y="225.3">6</text>
<text x="89.9" y="225.8">17</text>
<text x="90.5" y="223.3">5</text>
<text x="151.9" y="225.8">17</text>
<text x="152.5" y="223.3">5</text>
<text x="89.9" y="228.3">12</text>
<text x="90.5" y="233.4">6</text>
<text x="110.2" y="228.3">16</text>
<text x="110.8" y="233.4">7</text>
<text x="151.9" y="228.3">12</text>
<text x="152.5" y="233.4">6</text>
<text x="172.2" y="228.3">16</text>
<text x="172.8" y="233.4">7</text>
<text x="51.9" y="238.3">3</text>
<text x="71.6" y="238.3">14</text>
<text x="51.9" y="240.8">4</text>
<text x="51.9" y="243.3">5</text>
<text x="51.9" y="245.9">6</text>
<text x="71.6" y="245.9">11</text>
<text x="71.6" y="243.3">12</text>
<text x="71.6" y="240.8">13</text>
<text x="72.2" y="251">1</text>
<text x="72.2" y="253.5">2</text>
<text x="71.6" y="261.1">10</text>
<text x="72.2" y="263.7">7</text>
<text x="72.2" y="258.6">9</text>
<text x="71.6" y="268.7">15</text>
</g>
<g font-size="1.8" fill="#006464">
<text x="94.7" y="27.8">A10</text>
<text x="94.7" y="25.2">A11</text>
<text x="156.7" y="27.8">A10</text>
<text x="156.7" y="25.2">A11</text>
<text x="94.7" y="30.3">A9</text>
<text x="94.7" y="35.4">A7</text>
<text x="94.7" y="32.9">A8</text>
<text x="156.7" y="30.3">A9</text>
<text x="156.7" y="35.4">A7</text>
<text x="156.7" y="32.9">A8</text>
<text x="94.7" y="40.5">A5</text>
<text x="94.7" y="37.9">A6</text>
<text x="156.7" y="40.5">A5</text>
<text x="156.7" y="37.9">A6</text>
<text x="94.7" y="45.6">A3</text>
<text x="94.7" y="43">A4</text>
<text x="97.4" y="47.1">MM5280</text>
<text x="98.8" y="44.6">U21A</text>
<text x="156.7" y="45.6">A3</text>
<text x="156.7" y="43">A4</text>
<text x="159.3" y="47.1">MM5280</text>
<text x="160.8" y="44.6">U36A</text>
<text x="94.7" y="48.1">A2</text>
<text x="94.7" y="53.2">A0</text>
<text x="94.7" y="50.6">A1</text>
<text x="156.7" y="48.1">A2</text>
<text x="156.7" y="53.2">A0</text>
<text x="156.7" y="50.6">A1</text>
<text x="94.7" y="58.3">~{CS}</text>
<text x="156.7" y="58.3">~{CS}</text>
<text x="94.7" y="63.3">~{WE}</text>
<text x="94.7" y="60.8">CE</text>
<text x="103.8" y="63.3">N/C</text>
<text x="156.7" y="63.3">~{WE}</text>
<text x="156.7" y="60.8">CE</text>
<text x="165.8" y="63.3">N/C</text>
<text x="94.7" y="68.4">~{DIN}</text>
<text x="102.8" y="68.4">DOUT</text>
<text x="156.7" y="68.4">~{DIN}</text>
<text x="164.8" y="68.4">DOUT</text>
<text x="94.7" y="83.2">A10</text>
<text x="94.7" y="80.6">A11</text>
<text x="156.7" y="83.2">A10</text>
<text x="156.7" y="80.6">A11</text>
<text x="94.7" y="85.7">A9</text>
<text x="94.7" y="88.2">A8</text>
<text x="156.7" y="85.7">A9</text>
<text x="156.7" y="88.2">A8</text>
<text x="94.7" y="95.9">A5</text>
<text x="94.7" y="93.3">A6</text>
<text x="94.7" y="90.8">A7</text>
<text x="156.7" y="95.9">A5</text>
<text x="156.7" y="93.3">A6</text>
<text x="156.7" y="90.8">A7</text>
<text x="94.7" y="100.9">A3</text>
<text x="94.7" y="98.4">A4</text>
<text x="98.8" y="100.2">U22A</text>
<text x="156.7" y="100.9">A3</text>
<text x="156.7" y="98.4">A4</text>
<text x="160.8" y="99.7">U37A</text>
<text x="94.7" y="103.5">A2</text>
<text x="94.7" y="106">A1</text>
<text x="97.4" y="102.7">MM5280</text>
<text x="156.7" y="103.5">A2</text>
<text x="156.7" y="106">A1</text>
<text x="159.3" y="102.2">MM5280</text>
<text x="94.7" y="113.6">~{CS}</text>
<text x="94.7" y="108.6">A0</text>
<text x="156.7" y="113.6">~{CS}</text>
<text x="156.7" y="108.6">A0</text>
<text x="94.7" y="118.7">~{WE}</text>
<text x="94.7" y="116.2">CE</text>
<text x="103.8" y="118.7">N/C</text>
<text x="156.7" y="118.7">~{WE}</text>
<text x="156.7" y="116.2">CE</text>
<text x="165.8" y="118.7">N/C</text>
<text x="94.7" y="123.8">~{DIN}</text>
<text x="102.8" y="123.8">DOUT</text>
<text x="156.7" y="123.8">~{DIN}</text>
<text x="164.8" y="123.8">DOUT</text>
<text x="94.7" y="136">A11</text>
<text x="156.7" y="136">A11</text>
<text x="94.7" y="141.1">A9</text>
<text x="94.7" y="143.6">A8</text>
<text x="94.7" y="138.5">A10</text>
<text x="156.7" y="141.1">A9</text>
<text x="156.7" y="143.6">A8</text>
<text x="156.7" y="138.5">A10</text>
<text x="94.7" y="148.7">A6</text>
<text x="94.7" y="146.2">A7</text>
<text x="156.7" y="148.7">A6</text>
<text x="156.7" y="146.2">A7</text>
<text x="94.7" y="153.8">A4</text>
<text x="94.7" y="151.2">A5</text>
<text x="98.8" y="155.3">U23A</text>
<text x="156.7" y="153.8">A4</text>
<text x="156.7" y="151.2">A5</text>
<text x="160.8" y="155.3">U38A</text>
<text x="94.7" y="158.9">A2</text>
<text x="94.7" y="156.3">A3</text>
<text x="94.7" y="161.4">A1</text>
<text x="97.4" y="157.8">MM5280</text>
<text x="156.7" y="158.9">A2</text>
<text x="156.7" y="156.3">A3</text>
<text x="156.7" y="161.4">A1</text>
<text x="159.3" y="157.8">MM5280</text>
<text x="94.7" y="163.9">A0</text>
<text x="156.7" y="163.9">A0</text>
<text x="94.7" y="171.6">CE</text>
<text x="94.7" y="169">~{CS}</text>
<text x="156.7" y="171.6">CE</text>
<text x="156.7" y="169">~{CS}</text>
<text x="94.7" y="174.1">~{WE}</text>
<text x="94.7" y="179.2">~{DIN}</text>
<text x="102.8" y="179.2">DOUT</text>
<text x="103.8" y="174.1">N/C</text>
<text x="156.7" y="174.1">~{WE}</text>
<text x="156.7" y="179.2">~{DIN}</text>
<text x="164.8" y="179.2">DOUT</text>
<text x="165.8" y="174.1">N/C</text>
<text x="94.7" y="191.4">A11</text>
<text x="156.7" y="191.4">A11</text>
<text x="41.8" y="192.4">U4F</text>
<text x="94.7" y="196.4">A9</text>
<text x="94.7" y="193.9">A10</text>
<text x="156.7" y="196.4">A9</text>
<text x="156.7" y="193.9">A10</text>
<text x="41.6" y="199.7">74LS04</text>
<text x="41.7" y="202.5">U4B</text>
<text x="94.7" y="201.5">A7</text>
<text x="94.7" y="199">A8</text>
<text x="156.7" y="201.5">A7</text>
<text x="156.7" y="199">A8</text>
<text x="41.6" y="209.9">74LS04</text>
<text x="94.7" y="209.1">A4</text>
<text x="94.7" y="206.6">A5</text>
<text x="94.7" y="204.1">A6</text>
<text x="156.7" y="209.1">A4</text>
<text x="156.7" y="206.6">A5</text>
<text x="156.7" y="204.1">A6</text>
<text x="41.7" y="212.7">U4E</text>
<text x="94.7" y="214.2">A2</text>
<text x="94.7" y="211.7">A3</text>
<text x="97.4" y="213.2">MM5280</text>
<text x="98.8" y="210.7">U24A</text>
<text x="156.7" y="214.2">A2</text>
<text x="156.7" y="211.7">A3</text>
<text x="159.3" y="213.2">MM5280</text>
<text x="160.8" y="210.7">U39A</text>
<text x="41.6" y="220.1">74LS04</text>
<text x="94.7" y="219.3">A0</text>
<text x="94.7" y="216.8">A1</text>
<text x="156.7" y="219.3">A0</text>
<text x="156.7" y="216.8">A1</text>
<text x="41.7" y="222.9">U4C</text>
<text x="94.7" y="226.9">CE</text>
<text x="94.7" y="224.4">~{CS}</text>
<text x="156.7" y="226.9">CE</text>
<text x="156.7" y="224.4">~{CS}</text>
<text x="41.1" y="230.5">74LS04</text>
<text x="94.7" y="229.5">~{WE}</text>
<text x="103.8" y="229.5">N/C</text>
<text x="156.7" y="229.5">~{WE}</text>
<text x="165.8" y="229.5">N/C</text>
<text x="56.1" y="239.4">Q0</text>
<text x="66.7" y="239.4">D0</text>
<text x="94.7" y="234.5">~{DIN}</text>
<text x="102.8" y="234.5">DOUT</text>
<text x="156.7" y="234.5">~{DIN}</text>
<text x="164.8" y="234.5">DOUT</text>
<text x="56.1" y="241.9">Q1</text>
<text x="56.1" y="244.4">Q2</text>
<text x="66.7" y="244.4">D2</text>
<text x="66.7" y="241.9">D1</text>
<text x="56.1" y="247">Q3</text>
<text x="66.7" y="247">D3</text>
<text x="58.5" y="257.1">74LS173</text>
<text x="60.8" y="254.6">U5A</text>
<text x="65.5" y="252.1">Oe1</text>
<text x="65.5" y="254.6">Oe2</text>
<text x="66.8" y="262.2">E2</text>
<text x="66.8" y="259.7">E1</text>
<text x="34.3" y="267.1">GND</text>
<text x="66.7" y="264.8">Cp</text>
<text x="66.9" y="269.8">Mr</text>
</g>
<g font-size="1.3" fill="#006464">
<text x="84.6" y="57.8">GND</text>
<text x="146.6" y="57.8">GND</text>
<text x="84.6" y="113.2">GND</text>
<text x="146.6" y="113.2">GND</text>
<text x="84.6" y="168.6">GND</text>
<text x="146.6" y="168.6">GND</text>
<text x="84.6" y="223.9">GND</text>
<text x="146.6" y="223.9">GND</text>
<text x="76.7" y="273.2">GND</text>
</g>
</svg>
